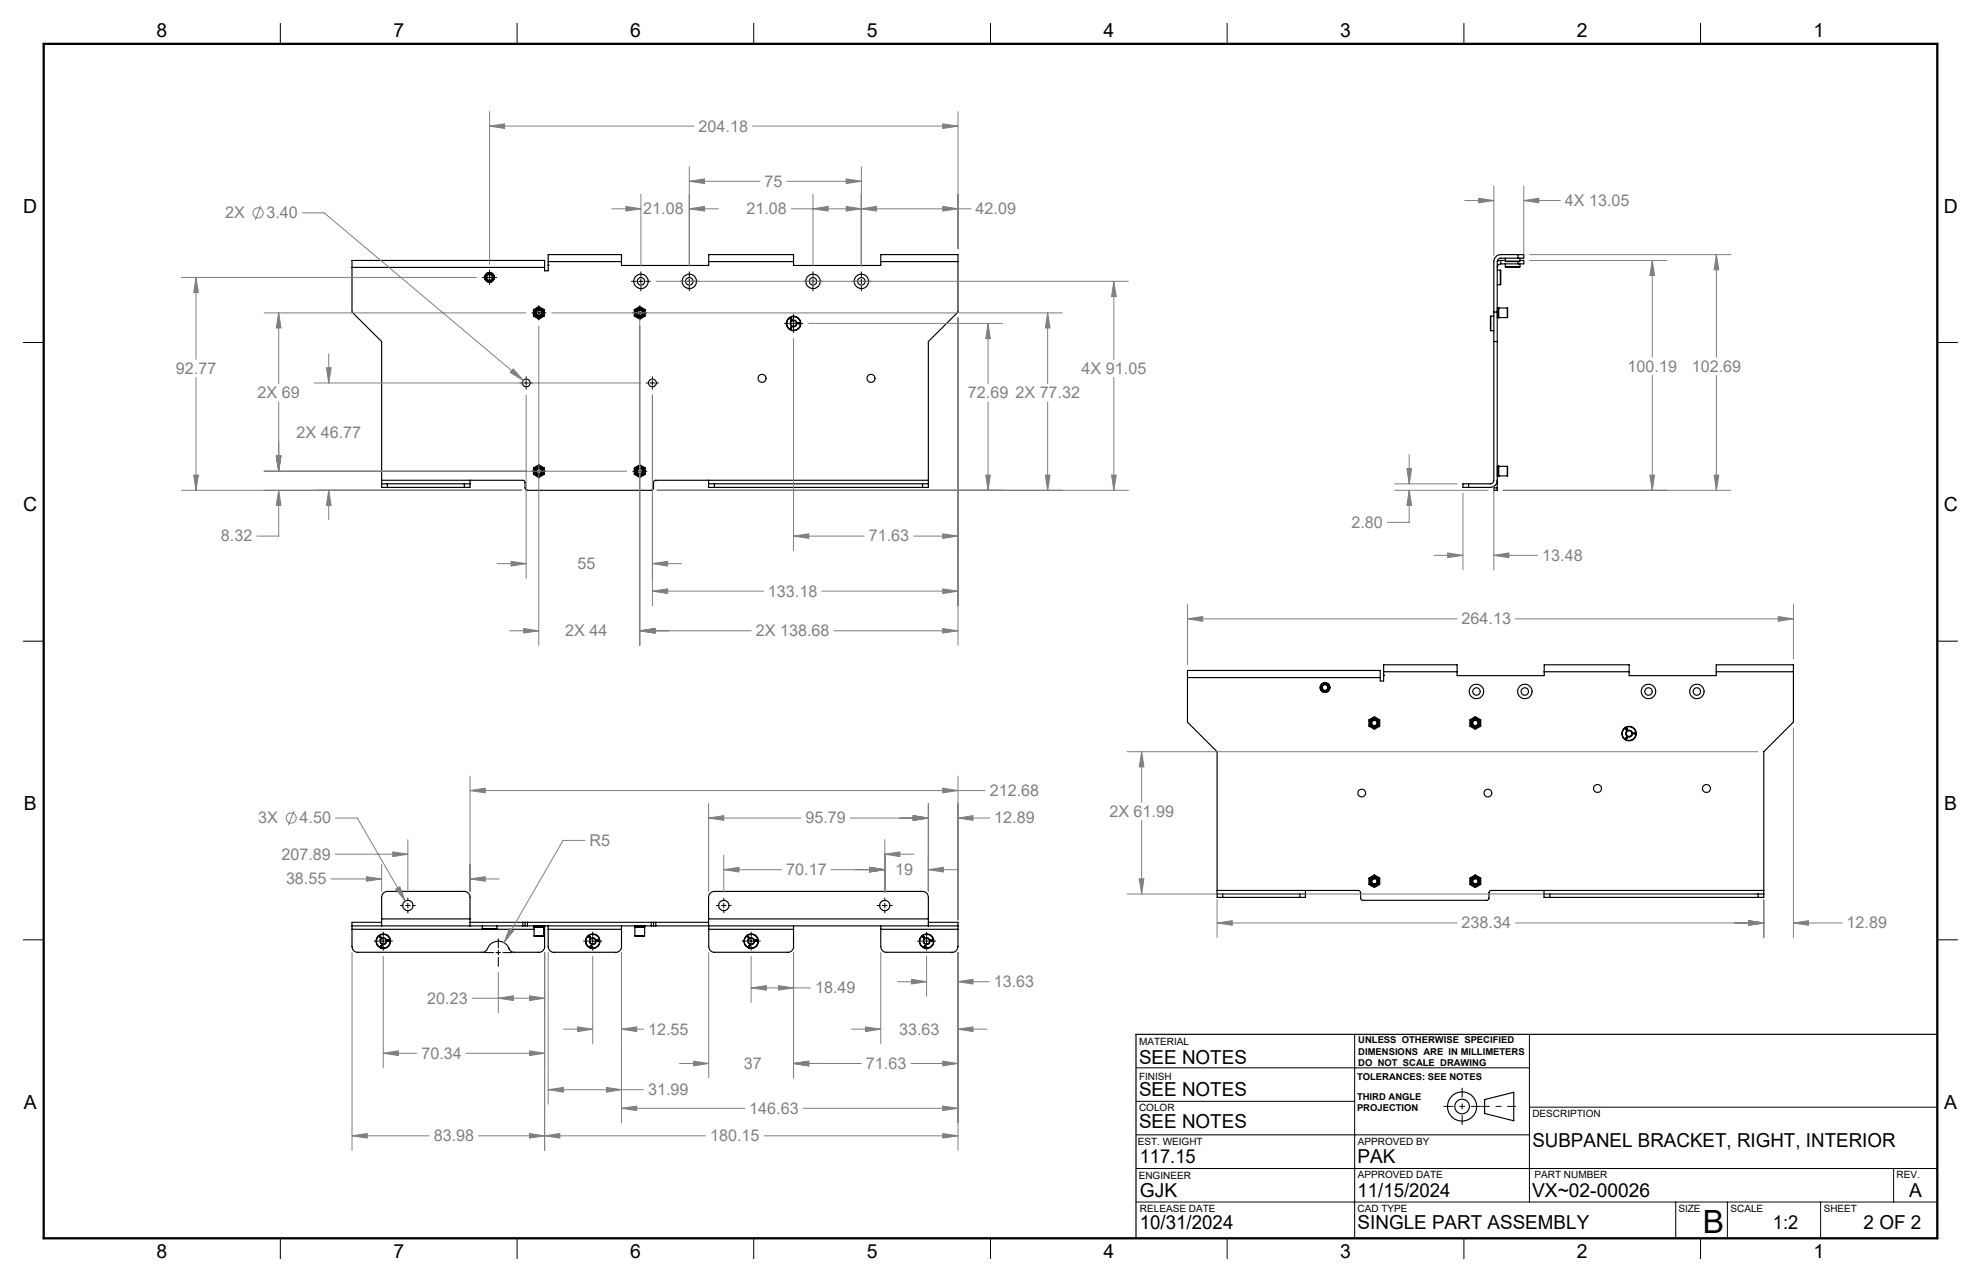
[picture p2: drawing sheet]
<svg xmlns="http://www.w3.org/2000/svg" width="432mm" height="279mm" viewBox="0 0 432 279" stroke-linecap="round" stroke-linejoin="round" font-family="sans-serif">
<g fill="none" stroke="#000" stroke-width=".25">
<path d="M76.7 58.3v-1.5h42v1.5M76.7 58.3v9.7l6.5 6.4v30.3M76.7 58.3h42M119.5 57v-1.5h16v1.5M119.5 57.8h.1M119.5 57h16M119.5 57v2h-.8v-.7M135.5 57v.9h19v-.9M154.5 57v-1.5h18.5v1.5M154.5 57h18.5M173 57v.9h19v-.9M192 57v-1.5h16.8v1.5"/>
<path d="M192 57h16.8M208.8 57v11l-6.4 6.4v30.3M326.4 58.9h.6M327 58.9v3.2M327.1 56.8l-.7 .1M327.1 57.5a.85 .85 0 0 0-.7 .8M327.1 56.8h1M327.1 56.8v.7M327.1 57.5h3.8M328.1 56.9h3.2M328.1 58.2h3.2M328.1 56.3v.6"/>
<path d="M328.1 57.5v.7M330.9 56.3h-3.8a.78 .78 0 0 0-.7 .7v47.7M330.9 55.5h-3.8a1.57 1.57 0 0 0-1.5 1.5v47.7a.73 .73 0 0 1-.8 .7h-4.7M330.9 55.5h1.2v.8h-1.2M330.9 55.5v.8M330.9 57v.5M331.3 56.8h.8v.7h-1.2M331.3 56.3v.6M331.3 57.5v.7M116.3 67.5l1.1-.7 1.2 .7v1.4l-1.2 .7-1.1-.7zM117 67.6a.69 .69 0 0 1 1 0 .69 .69 0 0 1-.2 1.1 .69 .69 0 0 1-1-.4l.2-.5 .5-.2-.5 .1-.3 .5zM117.5 67.6h.1"/>
<path d="M117.5 67.6a.59 .59 0 0 1 .5 .8 .59 .59 0 0 1-.9 .2 .59 .59 0 0 1 .1-.9M138.3 67.5l1.2-.7 1.2 .7v1.4l-1.2 .7-1.2-.7zM138.9 67.6a.69 .69 0 0 1 1.1 0 .69 .69 0 0 1-.1 1 .69 .69 0 0 1-1-.3l.1-.5 .6-.2-.6 .1-.3 .5zM139.5 67.6h.1M139.6 67.6a.59 .59 0 0 1 .4 .9 .59 .59 0 0 1-1 .1 .59 .59 0 0 1 .2-1M172.4 69.4v.2M172.4 71.3l.2 .1-.2 .2-.1-.1 .2-.1zM172.4 69.4l.1 .3-.3-.2 .2 .2-.1-.2M172.5 69.3l.1 .3zM172.5 71.5l-.2-.1 .1 .1M174 70.4h.2v.2zM174.2 70.4v.1"/>
<path d="M324.9 68.9v3.2M324.9 72.1h.7M324.9 68.9h.7M325.6 68h.8M325.6 74.4h.8M326.4 69.2h.1M326.4 67.1h.1M326.4 62.1h.6M326.4 67.1v2.1M326.4 69.2h2.1M326.5 69.2h.1M326.5 67.1h.1"/>
<path d="M326.5 67.2h.1M326.5 67.1v2.1M326.5 67.2v2M326.6 67.1h.1M326.6 69.2h.1M326.6 67.2h.1M326.6 67.1v1.1M326.6 68.2v1M326.6 67.2v1M326.6 67.1h1.9M328.5 67.1v2.1M83.2 105.4h1.2"/>
<path d="M83.2 105.4v.8h1.2M83.2 104.7v.7M83.2 104.7h30.7l.4 .1 .1 .3 .1 1.4 .5 .4h27l.4-.4 .1-1.4 .1-.3 .3-.1h59.5M84.4 105.4h16.8M84.4 106.2h16.8M84.4 105.4v.8M101.2 105.4h1.2M101.2 105.4v.8M102.4 105.4v.8h-1.2M102.4 104.7v.7M116.3 102l1.1-.7 1.2 .7v1.4l-1.2 .7-1.1-.7zM116.8 102.2a.69 .69 0 0 1 1-.2 .69 .69 0 0 1 .2 1 .69 .69 0 0 1-1.1 0 .61 .61 0 0 1 0-.6 .61 .61 0 0 1 .6-.3l-.5 .1-.3 .5z"/>
<path d="M117.5 102.1h.1M117.5 102.1a.59 .59 0 0 1 .5 .9 .59 .59 0 0 1-1 .1 .59 .59 0 0 1 .2-1M138.3 102l1.2-.7 1.2 .7v1.4l-1.2 .7-1.2-.7zM138.9 102.1a.69 .69 0 0 1 1.1 0 .69 .69 0 0 1-.1 1 .69 .69 0 0 1-1-.3l.1-.5 .6-.2-.6 .1-.3 .5zM139.5 102.1h.1M139.6 102.1a.58 .58 0 0 1 .4 .8 .58 .58 0 0 1-.9 .2 .58 .58 0 0 1 .1-.9M154.4 105.4h1.3M154.4 105.4v.8h1.3M154.4 104.7v.7M155.7 105.4v.8M155.7 105.4h45.4M155.7 106.2h45.4"/>
<path d="M201.1 105.4h1.3M201.1 105.4v.8M202.4 105.4v.8h-1.3M202.4 104.7v.7M320.1 105.4h-1.2v.8h1.2M320.1 105.4v.8M325.6 106.3v.6h.8v-.6M325.6 106v.3M325.6 106.3h.8M326.3 105.2h.1M326.4 103.7h.1M326.4 104.7a1.51 1.51 0 0 1-1.6 1.5h-4.7"/>
<path d="M326.4 104.7v.5M326.4 101.6h.1M326.4 105.2v1.1M326.4 101.6v2.1M326.4 103.7h2.1M326.5 103.7h.1M326.5 101.6h.1M326.5 101.7h.1M326.5 101.6v2.1M326.5 101.7v2M326.6 101.6h.1M326.6 103.7h.1"/>
<path d="M326.6 101.7h.1M326.6 101.6v1.1M326.6 102.7v1M326.6 101.7v1M326.6 101.6h1.9M328.5 101.6v2.1M258.8 147.7v-1.6h42v1.6M258.8 147.7v9.7l6.5 6.4v30.3M258.8 147.7h42M298.4 156.9l1.2-.7 1.1 .7v1.4l-1.1 .6-1.2-.6zM299 157.1a.69 .69 0 0 1 1-.2 .69 .69 0 0 1 .1 1 .69 .69 0 0 1-1.1 0 .64 .64 0 0 1 .1-.6 .64 .64 0 0 1 .6-.3l-.6 .1-.3 .5zM299.6 157h.1"/>
<path d="M299.7 157a.59 .59 0 0 1 .4 .9 .59 .59 0 0 1-1 .1 .59 .59 0 0 1 .2-1M301.6 146.4v-1.5h16v1.5M301.6 147.2h.1M301.6 146.4h16M301.6 146.4v2h-.8v-.7M317.6 146.4v.8h19v-.8M320.4 156.9l1.2-.7 1.2 .7v1.4l-1.2 .6-1.2-.6zM321 157.1a.68 .68 0 0 1 .9-.2 .68 .68 0 0 1 .2 .9 .68 .68 0 0 1-.9 .3 .61 .61 0 0 1-.2-.7 .61 .61 0 0 1 .7-.4l-.6 .1-.3 .5zM321.6 157h.1M321.7 157a.6 .6 0 0 1 .4 .9 .6 .6 0 0 1-1 .1 .6 .6 0 0 1 .2-1M336.6 146.4v-1.5h18.5v1.5M336.6 146.4h18.5"/>
<path d="M354.3 158.9l.2 .1 .1-.3 .2 .3-.2-.2v.2l-.2-.1 .1 .2zM355.1 146.4v.8h19v-.8M356.1 159.8h.2v.2zM356.3 159.8v.1M374.1 146.4v-1.5h16.8v1.5M374.1 146.4h16.8M390.9 146.4v11l-6.4 6.4v30.3M354.4 160.9h.1M354.4 160.8l.1 .1M354.5 160.7l.2 .1-.2 .2-.1-.1h.2zM354.5 160.9h.1M265.3 194.8h1.2"/>
<path d="M265.3 194.8v.8h1.2M265.3 194.1v.7M265.3 194.1h30.9l.4 .5v1.3l.4 .3h27.2l.4-.4v-1.4l.4-.3h59.5M266.5 194.8h16.8M266.5 195.6h16.8M266.5 194.8v.8M283.3 194.8h1.3M283.3 194.8v.8M284.6 194.8v.8h-1.3M284.6 194.1v.7M298.4 191.4l1.2-.7 1.1 .7v1.4l-1.1 .6-1.2-.6zM299.1 191.5a.68 .68 0 0 1 1 0 .68 .68 0 0 1-.1 1 .68 .68 0 0 1-1-.3v-.4l.7-.3-.6 .1-.3 .5z"/>
<path d="M299.6 191.5h.1M299.7 191.5a.59 .59 0 0 1 .4 .9 .59 .59 0 0 1-1 .1 .59 .59 0 0 1 .2-1M320.4 191.4l1.2-.7 1.2 .7v1.4l-1.2 .6-1.2-.6zM321 191.6a.68 .68 0 0 1 .9-.2 .68 .68 0 0 1 .2 .9 .68 .68 0 0 1-.9 .3 .61 .61 0 0 1-.2-.7 .61 .61 0 0 1 .7-.4l-.6 .1-.3 .5zM321.6 191.5h.1M321.7 191.5a.6 .6 0 0 1 .4 .9 .6 .6 0 0 1-1 .1 .6 .6 0 0 1 .2-1M336.5 194.8h1.3M336.5 194.8v.8h1.3M336.5 194.1v.7M337.8 194.8v.8M337.8 194.8h45.4M337.8 195.6h45.4"/>
<path d="M383.2 194.8h1.3M383.2 194.8v.8M384.5 194.8v.8h-1.3M384.5 194.1v.7M76.7 201.8v.7M76.7 202.5v3.8a1.21 1.21 0 0 0 1.3 1.2h27.1a1.49 1.49 0 0 0 1.4-1.2 2.56 2.56 0 0 1 2.6-1.1 2.56 2.56 0 0 1 2 1.9l.8 .4h5.6a1.21 1.21 0 0 0 1.2-1.2v-3.8M76.7 201.8h37.2M76.7 202.5h39.7M82.7 204.2l.2-.2-.1 .2h.2l-.2 .1h.2l-.1 .1zM83 206.1h.3l-.1 .2zM83 206.2l.1 .1zM83.2 200.3v-4.8a1.26 1.26 0 0 1 1.2-1.2h16.8a1.26 1.26 0 0 1 1.2 1.2v4.8"/>
<path d="M83.2 200.3v1.5M83.2 201h-6.5v.8M83.2 200.3h19.2M84.5 204.8h.3l-.2 .2 .2 .1h-.3l.2-.2zM84.5 205.1h.3M102.4 200.3v1.5M102.4 201h11.5M105.1 202.4h3.2M105.1 201.8v.6M108.3 201.8v.6M113.9 201h.5M113.9 201.8h.5"/>
<path d="M113.9 201v.8M114.4 201h.6M114.4 201.8h.6M114.4 201v.8M115 201v.8M115 201h27M115 201.8h27M116.4 201.9h.1M116.4 202v.1M116.4 201.8h.1M116.4 204h2.1M116.4 201.9h2.1"/>
<path d="M116.4 202h2.1M116.4 201.8h2.1M116.4 201.8v.1M116.4 202.1v1.9M116.5 201.9v.1M116.5 202h.1M116.5 202h2M118.5 201.9v.1M118.5 202h.1M118.5 201.9h.1M118.5 202v.1M118.5 201.8h.1"/>
<path d="M118.5 201.8v.1M118.5 202.1v1.9M118.5 202.5h.2M118.7 201.8v.7M119.5 201.8v.7M119.5 202.5v3.8a1.21 1.21 0 0 0 1.2 1.2h13.5a1.21 1.21 0 0 0 1.3-1.2v-3.8M119.5 202.5h16M128.3 204.2l.2-.2v.3h.2l-.2 .1zM128.8 206.1l-.1 .2M128.8 206.2h-.1M128.8 206.1h.1l-.1 .2h-.1M130.1 204.8h.3l-.2 .2 .3 .1h-.3v-.1l.2-.1z"/>
<path d="M130.2 205l.2 .1M135.5 201.8v.7M138.4 202h.1M138.4 201.9h.1M138.4 201.8h.1M138.4 204h2.1M138.4 202.1h2.1M138.4 201.9h2.1M138.4 201.8h2.1M138.4 201.8v.1M138.4 202.1v1.9M138.4 201.9l.1 .1"/>
<path d="M138.4 202h2.1M138.5 202h1.9M138.5 202h.1M140.4 202h.1M140.5 202v.1M140.5 201.9l-.1 .1M140.5 201.9h.1M140.5 201.8h.1M140.5 201.8v.1M140.5 202.1v1.9M142 201h.5M142 201.8h.5"/>
<path d="M142 201v.8M142.5 201h.4M142.5 201.8h.4M142.5 201v.8M142.9 201h11.5M142.9 201.8h65.9M142.9 201v.8M154.4 200.3v-4.8a1.33 1.33 0 0 1 1.3-1.2h45.4a1.26 1.26 0 0 1 1.3 1.2v4.8M154.4 200.3v1.5M154.4 200.3h48M154.5 201.8v.7M154.5 202.5v3.8a1.21 1.21 0 0 0 1.2 1.2h16a1.21 1.21 0 0 0 1.3-1.2v-3.8"/>
<path d="M154.5 202.5h18.5M162.9 204.2l.2-.2v.3h.1l-.1 .1zM163.2 206.1h.3l-.1 .2zM163.3 206.2h.1M163.3 206.2v.1M164.7 204.8h.3l-.2 .2 .2 .1h-.3l.2-.2zM164.7 205.1h.3M173 201.8v.7M192 201.8v.7M192 202.5v3.8a1.21 1.21 0 0 0 1.2 1.2h14.3a1.26 1.26 0 0 0 1.3-1.2v-3.8M192 202.5h16.8M201.1 204.2l.2-.2v.3h.2l-.2 .1z"/>
<path d="M201.4 206.1h.3l-.1 .2zM201.5 206.2h.1M201.5 206.2l.1 .1M202.4 200.3v1.5M202.4 201h6.4v.8M202.9 204.8h.3l-.2 .2 .2 .1h-.2v-.1l.2-.1zM203 205.1h.2M208.8 201.8v.7M323.6 239.6l6.4-1.5v6.2l-6.4-1.6zM422.3 225.4h-174.7v44.5"/>
<circle cx="106.7" cy="60.5" r=".75"/>
<circle cx="106.7" cy="60.5" r="1.07"/>
<circle cx="106.7" cy="60.5" r="1.04"/>
<circle cx="106.7" cy="60.5" r=".61"/>
<circle cx="117.4" cy="68.2" r="1.05"/>
<circle cx="117.4" cy="68.2" r=".81"/>
<circle cx="139.4" cy="68.2" r="1.06"/>
<circle cx="139.5" cy="68.2" r=".81"/>
<circle cx="139.7" cy="61.3" r=".81"/>
<circle cx="139.7" cy="61.3" r="1.57"/>
<circle cx="150.3" cy="61.3" r=".81"/>
<circle cx="150.3" cy="61.3" r="1.57"/>
<circle cx="173" cy="70.5" r=".74"/>
<circle cx="173" cy="70.5" r="1.58"/>
<circle cx="173" cy="70.5" r=".62"/>
<circle cx="173" cy="70.5" r="1.5"/>
<circle cx="177.2" cy="61.3" r=".81"/>
<circle cx="177.2" cy="61.3" r="1.57"/>
<circle cx="187.8" cy="61.3" r=".81"/>
<circle cx="187.8" cy="61.3" r="1.57"/>
<circle cx="114.7" cy="83.5" r=".86"/>
<circle cx="142.2" cy="83.5" r=".85"/>
<circle cx="166.1" cy="82.5" r=".87"/>
<circle cx="189.8" cy="82.5" r=".87"/>
<circle cx="117.4" cy="102.7" r="1.05"/>
<circle cx="117.4" cy="102.7" r=".81"/>
<circle cx="139.4" cy="102.7" r="1.06"/>
<circle cx="139.5" cy="102.7" r=".81"/>
<circle cx="288.8" cy="149.9" r="1.06"/>
<circle cx="288.8" cy="149.8" r=".61"/>
<circle cx="288.8" cy="149.8" r="1.06"/>
<circle cx="288.8" cy="149.8" r=".75"/>
<circle cx="299.6" cy="157.6" r=".82"/>
<circle cx="299.6" cy="157.6" r="1.07"/>
<circle cx="321.6" cy="157.6" r="1.05"/>
<circle cx="321.6" cy="157.6" r=".81"/>
<circle cx="321.8" cy="150.7" r="1.58"/>
<circle cx="321.8" cy="150.7" r=".82"/>
<circle cx="332.4" cy="150.7" r=".81"/>
<circle cx="332.4" cy="150.7" r="1.58"/>
<circle cx="355.1" cy="159.9" r="1.5"/>
<circle cx="355.1" cy="159.9" r=".61"/>
<circle cx="355.1" cy="159.9" r="1.6"/>
<circle cx="355.1" cy="159.9" r=".76"/>
<circle cx="359.3" cy="150.7" r="1.58"/>
<circle cx="359.3" cy="150.7" r=".82"/>
<circle cx="369.9" cy="150.7" r=".81"/>
<circle cx="369.9" cy="150.7" r="1.58"/>
<circle cx="296.8" cy="172.8" r=".84"/>
<circle cx="324.3" cy="172.8" r=".84"/>
<circle cx="348.2" cy="171.9" r=".87"/>
<circle cx="372" cy="171.9" r=".88"/>
<circle cx="88.9" cy="197.3" r="1.13"/>
<circle cx="157.8" cy="197.3" r="1.13"/>
<circle cx="192.8" cy="197.3" r="1.12"/>
<circle cx="299.6" cy="192.1" r=".82"/>
<circle cx="299.6" cy="192.1" r="1.07"/>
<circle cx="321.6" cy="192.1" r="1.05"/>
<circle cx="321.6" cy="192.1" r=".81"/>
<circle cx="83.5" cy="205.1" r="1.49"/>
<circle cx="83.5" cy="205.1" r="1.58"/>
<circle cx="83.5" cy="205.1" r=".62"/>
<circle cx="83.6" cy="205.1" r=".75"/>
<circle cx="129.2" cy="205.1" r="1.49"/>
<circle cx="129.2" cy="205.1" r="1.58"/>
<circle cx="129.2" cy="205.1" r=".62"/>
<circle cx="129.2" cy="205.1" r=".75"/>
<circle cx="163.7" cy="205.1" r="1.49"/>
<circle cx="163.7" cy="205.1" r="1.58"/>
<circle cx="163.7" cy="205.1" r=".62"/>
<circle cx="163.7" cy="205.1" r=".75"/>
<circle cx="202" cy="205.1" r="1.49"/>
<circle cx="202" cy="205.1" r="1.58"/>
<circle cx="202" cy="205.1" r=".62"/>
<circle cx="202" cy="205.1" r=".75"/>
<circle cx="318.7" cy="241.1" r="3.2"/>
<circle cx="318.7" cy="241.2" r="1.6"/>
</g>
<g fill="none" stroke="#808080" stroke-width=".22">
<path d="M106.7 27.5l3.3-.5v1zM106.7 24.3v33.3M106.7 27.5h44.6M150.2 39.5l3.4-.5v1zM150.2 36.3v21.7M150.2 39.5h15.5M164 27.5h44.8M171.5 39.5h16.2M184.4 39l3.3 .5-3.3 .5zM187.7 36.3v21.7M205.5 27l3.3 .5-3.3 .5zM208.8 24.3v29.9"/>
<path d="M56.9 44.8l-1.3 3.2M65.9 46.4h4.8l43.4 36.5M133.3 45.5h6.4M136.4 45l3.3 .5-3.3 .5zM139.7 42.3v15.7M150.2 45.5l3.4-.5v1zM150.2 45.5h6.4M172.5 45.5h39.2M177.2 45.5l3.3-.5v1zM177.2 42.3v15.7M184.4 45l3.3 .5-3.3 .5zM187.7 45.5l3.4-.5v1z"/>
<path d="M205.5 45l3.3 .5-3.3 .5zM319.3 43.7h6.3M322.3 43.2l3.3 .5-3.3 .5zM325.6 40.5v15.2M332.1 43.7l3.3-.5v1zM332.1 40.5v15M332.1 43.7h8M333.4 55.5h43.9M333.4 56.8h29.9M360.2 56.8l.4 3.2h-1zM360.2 56.8v21.1M374.1 55.5l.5 3.3h-1z"/>
<path d="M374.1 55.5v22.4M39.5 60.5h64.4M42.7 60.5l.6 3.2h-1.1zM42.7 60.5v17.8M57.6 68.2h57M60.7 68.2l.5 3.3h-1zM60.7 68.2v15.4M71.6 77.1v6.4M117.4 71v69.7M120.3 68.2h111.2M139.5 69.5v71.2M143.1 61.3h102.9"/>
<path d="M173 73.8v46.2M176.2 70.5h42.3M208.8 69.3v71.4M215.4 70.5l.5 3.3h-1zM215.4 70.5v13.1M228.4 68.2l.5 3.3h-1zM228.4 68.2v15.4M242.8 61.3l.5 3.3h-1zM242.8 61.3v17M42.7 82.3v24.6M60.2 99.4h1l-.5 3.3zM60.7 87.6v15.1"/>
<path d="M68.5 83.5h71.1M71.2 80.2h1l-.6 3.3zM111.9 80.4l2.2 2.5-2.9-1.7zM114.7 86.1v39.9M142.2 86.1v45.9M215.4 87.6v19.3M228.4 87.6v19.3M242.8 82.3v24.6M307.2 99.1v6.3M360.2 81.8v25.1M374.1 81.8v25.1M39.5 106.9h74.2"/>
<path d="M42.2 103.5h1.1l-.6 3.4zM57.6 102.7h79M60.7 106.9l.5 3.2h-1zM60.7 106.9v9.9h-4.7M71.6 106.9l.6 3.2h-1zM71.6 106.9v6.3M143.2 106.9h102.8M173 116.8l3.3-.5v1zM173 116.8h15.3M199.1 116.8h9.7M205.5 116.3l3.3 .5-3.3 .5zM214.9 103.5h1l-.5 3.4z"/>
<path d="M227.9 103.5h1l-.5 3.4zM242.3 103.5h1l-.5 3.4zM304 106.9h20.3M304 105.4h13.6M306.7 102.1h1l-.5 3.3zM307.2 106.9l.5 3.2h-1zM307.2 106.9v6.9h-4.8M318.9 107.5v16.7M325.6 105.9v18.3M327.6 106.9h49.7M359.6 103.5h1l-.4 3.4zM373.6 103.5h1l-.5 3.4z"/>
<path d="M108.3 122.8h6.4M111.1 137.5h6.3M111.4 122.3l3.3 .5-3.3 .6zM114.2 137l3.2 .5-3.2 .5zM139.5 137.5l3.3-.5v1zM139.5 137.5h24.3M142.2 128.8l3.3-.5v1.1zM142.2 122.8l3.3-.5v1.1zM142.2 128.8h24.2M142.2 122.8h6.4M179.1 128.8h29.7M181.8 137.5h27"/>
<path d="M205.5 137l3.3 .5-3.3 .5zM205.5 128.3l3.3 .5-3.3 .6zM258.8 134.9l3.3-.5v1zM258.8 131.7v13.2M258.8 134.9h58.8M312.5 121h6.4M315.6 120.5l3.3 .5-3.3 .5zM325.6 121l3.3-.5v1zM325.6 121h9.6M330.3 134.9h60.6M387.6 134.4l3.3 .5-3.3 .5zM390.9 131.7v11.9"/>
<path d="M390.9 158.6v45.7M64.1 176.7l-1.3 3.1M73.1 178.3h4.8l10.4 18.1M102.4 172.3l3.4-.5v1zM102.4 169.1v25.2M102.4 172.3h112.3M154.4 178.3l3.4-.5v1zM154.4 178.3h20.2M154.4 175.1v19.2M185.3 178.3h17.1M199 177.8l3.4 .5-3.4 .5zM202.4 175.1v19.2"/>
<path d="M205.5 171.8l3.3 .5-3.3 .5zM208.8 178.3l3.3-.5v1zM208.8 169.1v31.4M208.8 178.3h6.9M245.7 163.8h137.5M248.8 163.8l.5 3.3h-1zM248.8 163.8v11.1M248.8 178.8v16M72.1 191.6h11.1M73.1 186.2h15.8M79.9 191.1l3.3 .5-3.3 .5zM83.2 188.4v5.9"/>
<path d="M85.6 185.7l3.3 .5-3.3 .5zM86.3 193.8l.8-.5 1.2 3.1zM88.9 183v11.5M102.4 191.6l3.4-.5v1zM102.4 191.6h6.4M127.5 183.2h-4.8l-12.8 22.3M157.8 189.5l3.3-.5v1zM157.8 189.5h12.6M157.8 186.4v8.1M181.2 189.5h11.7M189.5 189l3.4 .5-3.4 .5zM192.9 186.2l3.2-.5v1z"/>
<path d="M192.9 183v11.5M192.9 186.2h6.3M202.4 189.5l3.2-.5v1zM202.4 189.5h6.3M245.7 194.8h136.3M248.3 191.5h1l-.5 3.3zM265.3 196.1v8.2M384.5 196.1v8.2M76.7 207.6v43.1M83.5 208.4v24.3M102.9 217.6h15.8M108.6 217.6l3.3-.6v1.1z"/>
<path d="M108.6 211.9v8.8M111.1 202.3l.8 .5-2 2.7zM115.4 217l3.3 .6-3.3 .5zM118.7 207.6v43.1M119.5 207.6v33.1M129.2 208.4v19.1M135.5 207.6v37.1M154.5 207.6v27.3M163.7 215.3l3.3-.5v1zM163.7 208.4v10.1M163.7 215.3h13M169.7 214.8l3.3 .5-3.3 .5z"/>
<path d="M173 207.6v27.3M192 207.6v19.9M195.6 214h6.4M198.7 213.4l3.3 .6-3.3 .5zM202 208.4v8.7M208.8 214l3.3-.6v1.1zM208.8 207.6v43.1M208.8 214h6.8M265.3 201.2l3.3-.5v.9zM265.3 201.2h52.3M330.3 201.2h54.2M381.2 200.7l3.3 .5-3.3 .4z"/>
<path d="M390.9 201.2l3.3-.5v.9zM390.9 201.2h10.6M83.5 229.6l3.4-.6v1zM83.5 229.6h7.3M101.6 229.6h17.1M115.4 229l3.3 .6-3.3 .4zM119.5 237.5l3.3-.5v1zM119.5 237.5h20.8M122.8 224.3h6.4M125.9 223.8l3.3 .5-3.3 .5zM132.2 237l3.3 .5-3.3 .5zM135.5 224.3l3.3-.5v1z"/>
<path d="M135.5 224.3h4.8M148.1 231.8h6.4M151.2 231.3l3.3 .5-3.3 .5zM173 231.8l3.3-.5v1zM173 231.8h14.7M185.6 224.3h6.4M188.7 223.8l3.3 .5-3.3 .5zM198.5 231.8h10.3M205.5 231.3l3.3 .5-3.3 .5zM208.8 224.3l3.3-.5v1zM208.8 224.3h6.4M76.7 247.5l3.3-.4v.9z"/>
<path d="M76.7 247.5h16.9M104.3 247.5h49.5M115.4 247.1l3.3 .4-3.3 .5zM118.7 247.5l3.3-.4v.9zM135.5 241.5l3.3-.4v.9zM135.5 241.5h26.8M166.5 247.5h42.3M175 241.5h33.8M205.5 241.1l3.3 .4-3.3 .5zM205.5 247.1l3.3 .4-3.3 .5z"/>
<circle cx="56.2" cy="46.4" r="1.12"/>
<circle cx="63.5" cy="178.3" r="1.11"/>
</g>
<path d="M330.4 241.1h-7.5" fill="none" stroke="#000" stroke-width=".22" stroke-dasharray="15.2 1.3 1.3 1.3" stroke-dashoffset="13.4" stroke-linecap="butt"/>
<path d="M318.7 237.1v8.1M314.7 241.1h8.1" fill="none" stroke="#000" stroke-width=".22" stroke-dasharray="15.2 1.3 1.3 1.3" stroke-dashoffset="13.1" stroke-linecap="butt"/>
<g fill="none" stroke="#000" stroke-width=".22">
<path d="M61.1 5.1v4.5M112.7 5.1v4.5M164.3 5.1v4.5M215.9 5.1v4.5M267.5 5.1v4.5M319.1 5.1v4.5M370.7 5.1v4.5M106.7 58.9v.5M106.7 59.9v1.1M139.7 59.2v1.1M150.2 59.2v1.1M177.2 59.2v1.1"/>
<path d="M187.7 59.2v1.1M5.1 74.6h4.4M105.1 60.5h.6M106.2 60.5h1M106.7 61.5v.5M107.7 60.5h.6M115.9 68.2h.6M116.9 68.2h1.1M117.4 66.6v.6M117.4 67.7v1M117.4 69.2v.5M118.5 68.2h.5"/>
<path d="M137.6 61.3h1.1M137.9 68.2h.5M139 68.2h.9M139.2 61.3h1M139.5 66.6v.6M139.5 67.7v1M139.5 69.2v.5M139.7 60.8v1M139.7 62.3v1.1M140.5 68.2h.5M140.7 61.3h1.1M148.2 61.3h1"/>
<path d="M149.8 61.3h.9M150.2 60.8v1M150.2 62.3v1.1M151.3 61.3h1M171 70.5h1M172.5 70.5h1M173 68.5v1M173 70v1M173 71.5v1M174 70.5h1M175.1 61.3h1.1M176.7 61.3h1"/>
<path d="M177.2 60.8v1M177.2 62.3v1.1M178.2 61.3h1.1M185.7 61.3h1M187.3 61.3h.9M187.7 60.8v1M187.7 62.3v1.1M188.8 61.3h1M422.3 74.6h4.4M113.3 83.5h.4M114.2 83.5h1M114.7 82.1v.3"/>
<path d="M114.7 82.9v1.1M114.7 84.5v.3M115.7 83.5h.4M140.8 83.5h.4M141.7 83.5h1M142.2 82.1v.3M142.2 82.9v1.1M142.2 84.5v.3M143.2 83.5h.3M115.9 102.7h.6M116.9 102.7h1.1M117.4 101.1v.6"/>
<path d="M117.4 102.2v1M117.4 103.7v.5M118.5 102.7h.5M137.9 102.7h.5M139 102.7h.9M139.5 101.1v.6M139.5 102.2v1M139.5 103.7v.5M140.5 102.7h.5M5.1 139.7h4.4M422.3 139.7h4.4M87.3 197.3h.6"/>
<path d="M88.4 197.3h1M88.9 195.7v.6M88.9 196.8v1.1M88.9 198.4v.6M89.9 197.3h.6M156.1 197.3h.6M157.3 197.3h1M157.8 195.7v.6M157.8 196.8v1.1M157.8 198.4v.6M158.8 197.3h.6M191.2 197.3h.6"/>
<path d="M192.3 197.3h1.1M192.9 195.7v.6M192.9 196.8v1.1M192.9 198.4v.6M193.9 197.3h.6M5.1 204.8h4.4M81.6 205.1h.9M83 205.1h1.1M83.5 203.1v1M83.5 204.6v1M83.5 206.1v1M84.6 205.1h.9"/>
<path d="M105.6 207.6h2M108.1 207.6h1M108.6 204.6v2M108.6 207.1v1M108.6 208.6v2M109.6 207.6h2M127.2 205.1h1M128.7 205.1h1M129.2 203.1v1M129.2 204.6v1M129.2 206.1v1M130.2 205.1h1"/>
<path d="M161.7 205.1h1M163.2 205.1h1.1M163.7 203.1v1M163.7 204.6v1M163.7 206.1v1M164.7 205.1h1M200 205.1h1M201.5 205.1h1M202 203.1v1M202 204.6v1M202 206.1v1M203 205.1h1"/>
<path d="M422.3 204.8h4.4M247.6 232.7h85.8M295.3 225.4v44.5M333.4 225.4v36.6M247.6 254.7h174.7M247.6 247.3h85.8M247.6 240h47.7M333.4 241.3h88.9M412.7 254.7v7.3M61.1 269.9v4.4M112.7 269.9v4.4M164.3 269.9v4.4"/>
<path d="M215.9 269.9v4.4M247.6 262h174.7M267.5 269.9v4.4M319.1 269.9v4.4M365.3 262v7.9M370.7 269.9v4.4M376.5 262v7.9M396.8 262v7.9"/>
</g>
<path d="M9.5 9.6h412.8v260.3h-412.8z" fill="none" stroke="#000" stroke-width=".5"/>
<path d="M242.3 103.5h1l-.5 3.4zM242.8 61.3l.5 3.3h-1zM205.5 45l3.3 .5-3.3 .5zM187.7 45.5l3.4-.5v1zM184.4 45l3.3 .5-3.3 .5zM177.2 45.5l3.3-.5v1zM150.2 39.5l3.4-.5v1zM184.4 39l3.3 .5-3.3 .5zM150.2 45.5l3.4-.5v1zM136.4 45l3.3 .5-3.3 .5zM228.4 68.2l.5 3.3h-1zM227.9 103.5h1l-.5 3.4zM42.7 60.5l.6 3.2h-1.1zM42.2 103.5h1.1l-.6 3.4zM215.4 70.5l.5 3.3h-1zM214.9 103.5h1l-.5 3.4zM60.7 68.2l.5 3.3h-1zM60.2 99.4h1l-.5 3.3zM71.2 80.2h1l-.6 3.3zM71.6 106.9l.6 3.2h-1zM205.5 27l3.3 .5-3.3 .5zM106.7 27.5l3.3-.5v1zM205.5 116.3l3.3 .5-3.3 .5zM173 116.8l3.3-.5v1zM205.5 137l3.3 .5-3.3 .5zM139.5 137.5l3.3-.5v1zM205.5 128.3l3.3 .5-3.3 .6zM142.2 128.8l3.3-.5v1.1zM142.2 122.8l3.3-.5v1.1zM111.4 122.3l3.3 .5-3.3 .6zM111.9 80.4l-.7 .8 2.9 1.7zM60.2 99.4h1l-.5 3.3zM60.7 106.9l.5 3.2h-1zM139.5 137.5l3.3-.5v1zM114.2 137l3.2 .5-3.2 .5zM373.6 103.5h1l-.5 3.4zM374.1 55.5l.5 3.3h-1zM360.2 56.8l.4 3.2h-1zM359.6 103.5h1l-.4 3.4zM306.7 102.1h1l-.5 3.3zM307.2 106.9l.5 3.2h-1zM322.3 43.2l3.3 .5-3.3 .5zM332.1 43.7l3.3-.5v1zM315.6 120.5l3.3 .5-3.3 .5zM325.6 121l3.3-.5v1zM208.8 224.3l3.3-.5v1zM188.7 223.8l3.3 .5-3.3 .5zM173 231.8l3.3-.5v1zM205.5 231.3l3.3 .5-3.3 .5zM205.5 241.1l3.3 .4-3.3 .5zM135.5 241.5l3.3-.4v.9zM205.5 247.1l3.3 .4-3.3 .5zM118.7 247.5l3.3-.4v.9zM208.8 178.3l3.3-.5v1zM199 177.8l3.4 .5-3.4 .5zM205.5 171.8l3.3 .5-3.3 .5zM102.4 172.3l3.4-.5v1zM154.4 178.3l3.4-.5v1zM199 177.8l3.4 .5-3.4 .5zM151.2 231.3l3.3 .5-3.3 .5zM173 231.8l3.3-.5v1zM119.5 237.5l3.3-.5v1zM132.2 237l3.3 .5-3.3 .5zM115.4 247.1l3.3 .4-3.3 .5zM76.7 247.5l3.3-.4v.9zM79.9 191.1l3.3 .5-3.3 .5zM102.4 191.6l3.4-.5v1zM115.4 229l3.3 .6-3.3 .4zM83.5 229.6l3.4-.6v1zM135.5 224.3l3.3-.5v1zM125.9 223.8l3.3 .5-3.3 .5zM169.7 214.8l3.3 .5-3.3 .5zM163.7 215.3l3.3-.5v1zM198.7 213.4l3.3 .6-3.3 .5zM208.8 214l3.3-.6v1.1zM202.4 189.5l3.2-.5v1zM189.5 189l3.4 .5-3.4 .5zM189.5 189l3.4 .5-3.4 .5zM157.8 189.5l3.3-.5v1zM111.1 202.3l-1.2 3.2 2-2.7zM108.6 217.6l3.3-.6v1.1zM115.4 217l3.3 .6-3.3 .5zM86.3 193.8l2 2.6-1.2-3.1zM85.6 185.7l3.3 .5-3.3 .5zM192.9 186.2l3.2-.5v1zM390.9 201.2l3.3-.5v.9zM381.2 200.7l3.3 .5-3.3 .4zM265.3 201.2l3.3-.5v.9zM381.2 200.7l3.3 .5-3.3 .4zM248.8 163.8l.5 3.3h-1zM248.3 191.5h1l-.5 3.3zM258.8 134.9l3.3-.5v1zM387.6 134.4l3.3 .5-3.3 .5z" fill="#808080"/>
<text font-size="7" x="371.2" y="268.7">B</text>
<g font-size="4.2">
<text x="34.1" y="8.1">8</text>
<text x="85.7" y="8.1">7</text>
<text x="137.3" y="8.1">6</text>
<text x="188.9" y="8.1">5</text>
<text x="240.5" y="8.1">4</text>
<text x="292.1" y="8.1">3</text>
<text x="343.7" y="8.1">2</text>
<text x="395.3" y="8.1">1</text>
<text x="5.1" y="46.4">D</text>
<text x="423.7" y="46.4">D</text>
<text x="5.1" y="111.4">C</text>
<text x="423.7" y="111.4">C</text>
<text x="5.2" y="176.5">B</text>
<text x="423.8" y="176.5">B</text>
<text x="248.3" y="232">SEE NOTES</text>
<text x="248.3" y="238.9">SEE NOTES</text>
<text x="5.2" y="241.6">A</text>
<text x="248.3" y="245.9">SEE NOTES</text>
<text x="423.8" y="241.6">A</text>
<text x="334" y="249.9">SUBPANEL BRACKET, RIGHT, INTERIOR</text>
<text x="248.5" y="253.4">117.15</text>
<text x="295.9" y="253.4">PAK</text>
<text x="248.5" y="260.8">GJK</text>
<text x="295.9" y="260.8">11/15/2024</text>
<text x="334" y="260.8">VX~02-00026</text>
<text x="416.1" y="260.9">A</text>
<text x="248.5" y="267.9">10/31/2024</text>
<text x="295.9" y="267.9">SINGLE PART ASSEMBLY</text>
<text x="386.5" y="267.9">1:2</text>
<text x="406.2" y="267.9">2 OF 2</text>
<text x="34.1" y="274.2">8</text>
<text x="85.7" y="274.2">7</text>
<text x="137.3" y="274.2">6</text>
<text x="188.9" y="274.2">5</text>
<text x="240.5" y="274.2">4</text>
<text x="292.1" y="274.2">3</text>
<text x="343.7" y="274.2">2</text>
<text x="395.3" y="274.2">1</text>
</g>
<g font-size="3.5" fill="#808080">
<text x="152.3" y="28.7">204.18</text>
<text x="166.7" y="40.7">75</text>
<text x="49.1" y="47.6">2X</text>
<text x="58.1" y="47.6">3.40</text>
<text x="140.2" y="46.7">21.08</text>
<text x="162.7" y="46.7">21.08</text>
<text x="212.7" y="46.7">42.09</text>
<text x="341.1" y="44.9">4X 13.05</text>
<text x="38.3" y="81.5">92.77</text>
<text x="235.8" y="81.5">4X 91.05</text>
<text x="354.8" y="81">100.19</text>
<text x="368.8" y="81">102.69</text>
<text x="56.1" y="86.8">2X 69</text>
<text x="211" y="86.8">72.69 2X 77.32</text>
<text x="64.6" y="95.5">2X 46.77</text>
<text x="48.2" y="118">8.32</text>
<text x="189.4" y="118">71.63</text>
<text x="294.6" y="115">2.80</text>
<text x="125.9" y="124">55</text>
<text x="336.2" y="122.2">13.48</text>
<text x="167.4" y="130">133.18</text>
<text x="318.6" y="136">264.13</text>
<text x="123.2" y="138.6">2X 44</text>
<text x="164.7" y="138.6">2X 138.68</text>
<text x="215.7" y="173.4">212.68</text>
<text x="56.3" y="179.4">3X</text>
<text x="65.3" y="179.4">4.50</text>
<text x="175.5" y="179.4">95.79</text>
<text x="216.7" y="179.4">12.89</text>
<text x="241.8" y="178">2X 61.99</text>
<text x="128.5" y="184.3">R5</text>
<text x="61.4" y="187.3">207.89</text>
<text x="171.4" y="190.7">70.17</text>
<text x="195.1" y="190.7">19</text>
<text x="62.3" y="192.7">38.55</text>
<text x="318.6" y="202.3">238.34</text>
<text x="402.5" y="202.3">12.89</text>
<text x="216.6" y="215.1">13.63</text>
<text x="93.1" y="218.7">20.23</text>
<text x="177.7" y="216.5">18.49</text>
<text x="141.3" y="225.5">12.55</text>
<text x="196" y="225.5">33.63</text>
<text x="91.9" y="230.7">70.34</text>
<text x="162.1" y="232.9">37</text>
<text x="188.8" y="232.9">71.63</text>
<text x="141.3" y="238.7">31.99</text>
<text x="163.3" y="242.7">146.63</text>
<text x="94.5" y="248.7">83.98</text>
<text x="154.8" y="248.7">180.15</text>
</g>
<g font-size="2.2">
<text x="248.3" y="227.6">MATERIAL</text>
<text x="248.3" y="235.3">FINISH</text>
<text x="248.3" y="242.1">COLOR</text>
<text x="334" y="243.4">DESCRIPTION</text>
<text x="248" y="249.5">EST. WEIGHT</text>
<text x="296" y="249.5">APPROVED BY</text>
<text x="248.2" y="257">ENGINEER</text>
<text x="296" y="256.8">APPROVED DATE</text>
<text x="334.5" y="256.8">PART NUMBER</text>
<text x="413.4" y="256.8">REV.</text>
<text x="248.5" y="264">RELEASE DATE</text>
<text x="295.9" y="264">CAD TYPE</text>
<text x="365.8" y="264">SIZE</text>
<text x="377.2" y="264">SCALE</text>
<text x="397.5" y="264">SHEET</text>
</g>
<g font-size="2.1">
<text x="296.1" y="227.3">UNLESS OTHERWISE SPECIFIED</text>
<text x="296.1" y="229.8">DIMENSIONS ARE IN MILLIMETERS</text>
<text x="296.1" y="232.3">DO NOT SCALE DRAWING</text>
<text x="295.8" y="235.3">TOLERANCES: SEE NOTES</text>
<text x="295.8" y="239.6">THIRD ANGLE</text>
<text x="295.8" y="242.1">PROJECTION</text>
</g>
</svg>
